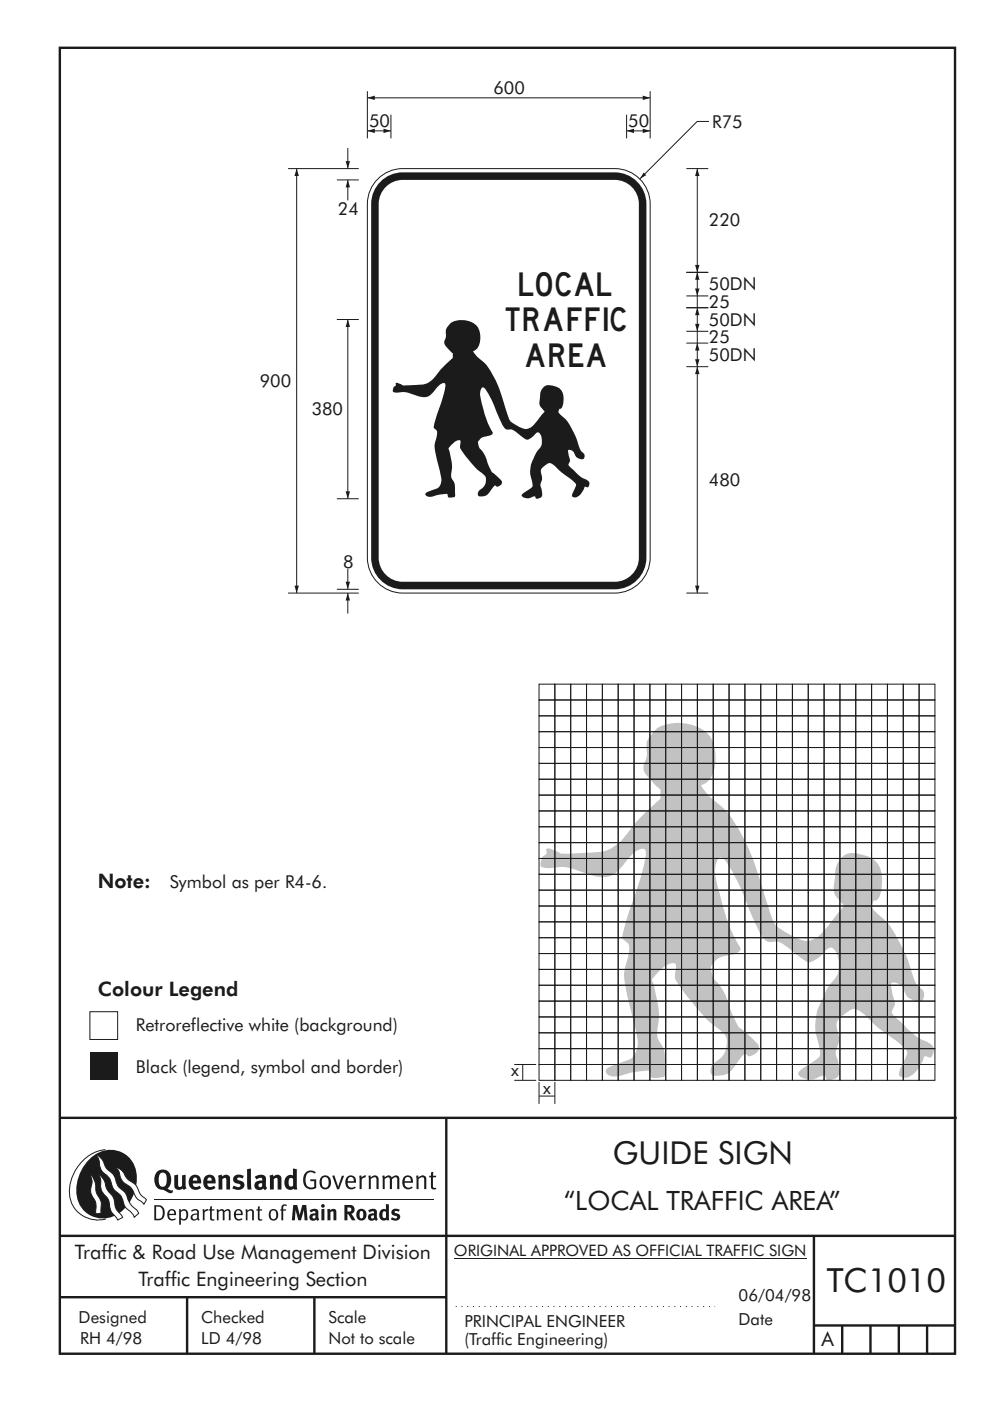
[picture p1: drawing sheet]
<svg xmlns="http://www.w3.org/2000/svg" width="210mm" height="297mm" viewBox="0 0 210 297" stroke-linecap="round" stroke-linejoin="round" font-family="sans-serif">
<g fill="none" stroke="#1f1a17" stroke-width=".51">
<path d="M12.7 10.1h189.9v276.9h-189.9zM12.7 237h190.3M94.7 236.9v50.1M12.7 262h190M12.7 275h82M39.7 275v12M66.7 275v12M172.7 262v25M172.7 281h30M178.7 281v6M184.7 281v6M190.7 281v6"/>
<path d="M196.7 281v6"/>
</g>
<path d="M96.7 277h55" fill="none" stroke="#1f1a17" stroke-width=".21" stroke-dasharray=".2 1" stroke-linecap="butt"/>
<path d="M19.1 223.2h5.9v5.9h-5.9z" fill="#1f1a17"/>
<path d="M19.1 214.5h5.9v5.9h-5.9z" fill-rule="evenodd" fill="#fff" stroke="#1f1a17" stroke-width=".21"/>
<path d="M77.9 27.7h5M96.3 266.7h74.7" fill="none" stroke="#1f1a17" stroke-width=".21"/>
<g fill="#1f1a17">
<path d="M81.4 27.3l1.6 .4-1.6 .5 1.5-.5-1.5 .5z" fill-rule="evenodd"/>
<path d="M77.9 27.7l1.6-.4v.9z" fill-rule="evenodd"/>
</g>
<path d="M132.9 27.7h5" fill="none" stroke="#1f1a17" stroke-width=".21"/>
<g fill="#1f1a17">
<path d="M136.4 27.3l1.6 .4-1.6 .5 1.5-.5-1.5 .5z" fill-rule="evenodd"/>
<path d="M132.9 27.7l1.6-.4v.9z" fill-rule="evenodd"/>
</g>
<path d="M77.9 20.7h60" fill="none" stroke="#1f1a17" stroke-width=".21"/>
<g fill="#1f1a17">
<path d="M136.4 20.3l1.6 .4-1.6 .5 1.5-.5-1.5 .5z" fill-rule="evenodd"/>
<path d="M77.9 20.7l1.6-.4v.9z" fill-rule="evenodd"/>
</g>
<path d="M77.9 19.3v10M137.9 19.3v10M82.9 24.3v5M132.9 24.3v5M145.6 35.7h4.7M145.6 57.7h4.7M145.6 65.2h4.7M145.6 72.7h4.7M145.6 62.7h4.7M145.6 70.2h4.7M145.6 77.7h4.7M145.6 125.7h4.7" fill="none" stroke="#1f1a17" stroke-width=".21"/>
<path d="M79.8 38.3a7.5 7.5 0 0 1 5.7-2.6h44.9a7.5 7.5 0 0 1 7.5 7.6v74.9a7.5 7.5 0 0 1-7.5 7.5h-44.9a7.5 7.5 0 0 1-7.6-7.5v-74.9a7.5 7.5 0 0 1 1.9-5z" fill-rule="evenodd" fill="#fff"/>
<path d="M79.8 38.3a7.5 7.5 0 0 1 5.7-2.6h44.9a7.5 7.5 0 0 1 7.5 7.6v74.9a7.5 7.5 0 0 1-7.5 7.5h-44.9a7.5 7.5 0 0 1-7.6-7.5v-74.9a7.5 7.5 0 0 1 1.9-5z" fill="none" stroke="#1f1a17" stroke-width=".21"/>
<path d="M81.1 38.2a6.7 6.7 0 0 1 4.4-1.7h44.9a6.7 6.7 0 0 1 6.7 6.8v74.9a6.7 6.7 0 0 1-6.7 6.7h-44.9a6.7 6.7 0 0 1-6.8-6.7v-74.9a6.7 6.7 0 0 1 2.4-5.1z" fill-rule="evenodd" fill="#1f1a17"/>
<path d="M82.2 39.3a5.1 5.1 0 0 1 3.3-1.2h44.9a5.1 5.1 0 0 1 5.1 5.2v74.9a5.1 5.1 0 0 1-5.1 5.1h-44.9a5.1 5.1 0 0 1-5.2-5.1v-74.9a5.1 5.1 0 0 1 1.9-4z" fill-rule="evenodd" fill="#fff"/>
<path d="M95.5 68.7a4.5 4.5 0 0 1 5.7 .5 4.3 4.3 0 0 1-.2 4.9l-.6 .3v.2a7.3 7.3 0 0 0 2.3 2.3 22.5 22.5 0 0 1 4.5 9.5l.9 2.6a6.1 6.1 0 0 0 3.7 1.9 6.1 6.1 0 0 0 3-2.7l.7-.9a2.91 2.91 0 0 1-.9-3.3 2.09 2.09 0 0 1 .9-2.1 2.09 2.09 0 0 1 2.3 0l.6 .3a3.4 3.4 0 0 1 .7 4.4l-.4 .1-.2 .8a14.7 14.7 0 0 1 4.4 7.4l.4 .8a.99 .99 0 0 1 .4 1.6h-.7a1.65 1.65 0 0 1-1.2-1.3l-.5-.5a.53 .53 0 0 0-.8 .1l.3 1.3a1.85 1.85 0 0 1-.2 1.7l1.1 1.1a7.4 7.4 0 0 0 3 2.2 .84 .84 0 0 1-.1 1.4l-.5-.1-.2 .4a2.52 2.52 0 0 1-2.1 1.9l-.4-.3v-.2l.8-1.9v-.5l-4.2-3.6a1.75 1.75 0 0 0-1.8-.7 2.24 2.24 0 0 0-1.4 1.7 3.3 3.3 0 0 1-.1 2.9l.3 1.7a.95 .95 0 0 1-.3 .9 .95 .95 0 0 1-1.1 .1l-.1-.4-.7 .2a1.64 1.64 0 0 1-2.1-.4l.2-.3 2-1.5 .1-.7a6.9 6.9 0 0 1 .6-6.3l.4-.6a2.77 2.77 0 0 0 .3-3.9 1.36 1.36 0 0 0-1.2 .8 1.41 1.41 0 0 1-2.4 .1l-1.6-1.2a1.86 1.86 0 0 0-1.5-.3 4.2 4.2 0 0 1-1.7-2.6l-2.1-4.7a3.5 3.5 0 0 0-1.3-1.7 1.6 1.6 0 0 0-.6 1.9l.6 2.5a16.5 16.5 0 0 0 2.1 5.2 1.37 1.37 0 0 1-1.5 .8 1.94 1.94 0 0 0-1.7 1.3l.1 .7 .4 .7a8.5 8.5 0 0 1 1.9 3.8l.6 1.1 1.5 1.3a.9 .9 0 0 1 .5 1.3 .9 .9 0 0 1-1.4 .2l-.7 .8a2.22 2.22 0 0 1-2.8 1.4l-.1-.7 .6-.7a2.06 2.06 0 0 0-.1-3.6 21.9 21.9 0 0 1-4.2-5v-1.6a1.48 1.48 0 0 0-1.8 .7l-.7 .8 .3 1.3a10 10 0 0 1 .2 4.8l.4 .7a5.7 5.7 0 0 1 .4 3.4l-.2 .2-.9 .1a.51 .51 0 0 1-.5-.7 7.7 7.7 0 0 0-3.3 .5h-.7a.54 .54 0 0 1-.5-.2 .54 .54 0 0 1 0-.6l1.8-.8a2.16 2.16 0 0 0 1.3-3.1 33 33 0 0 1-1.3-6.4l.5-1.9a1.16 1.16 0 0 0-.6-1.5 28.4 28.4 0 0 1 1.8-6.4l.6-2.3-.1-.8a1.63 1.63 0 0 0-1.7 .8l-.8 1a2.6 2.6 0 0 1-3.3 .9 6.7 6.7 0 0 0-4.6-.8l-.5-.1-.2-.4 .2-.5 .5-.5-.1-.4a1.38 1.38 0 0 1 1.5 .4l2.7-.1a4.7 4.7 0 0 0 4.7-2.3l1.3-1.6 1.5-1.4a1.13 1.13 0 0 0-.2-1.9l-.6-.8a1.52 1.52 0 0 1-.2-2.1v-.9a1.92 1.92 0 0 1 .9-1.9z" fill-rule="evenodd" fill="#1f1a17"/>
<path d="M150.4 25.7h-2.5l-12.1 12.2" fill="none" stroke="#1f1a17" stroke-width=".21"/>
<path d="M136.6 36.6l.5 .5-1.3 .8z" fill-rule="evenodd" fill="#1f1a17"/>
<path d="M61.1 35.7h15M62.9 35.7v90M71.5 38.1h4.6M71.5 67.7h4.6M71.5 105.7h4.6M61.1 125.7h15M71.5 124.9h4.6" fill="none" stroke="#1f1a17" stroke-width=".21"/>
<g fill="#1f1a17">
<path d="M62.5 124.2h.9l-.5 1.6z" fill-rule="evenodd"/>
<path d="M62.9 35.7l.5 1.6h-.9z" fill-rule="evenodd"/>
</g>
<path d="M73.8 67.7v38" fill="none" stroke="#1f1a17" stroke-width=".21"/>
<g fill="#1f1a17">
<path d="M73.3 104.2h1l-.5 1.6z" fill-rule="evenodd"/>
<path d="M73.8 67.7l.5 1.6h-1z" fill-rule="evenodd"/>
</g>
<path d="M147.9 77.7v48" fill="none" stroke="#1f1a17" stroke-width=".21"/>
<g fill="#1f1a17">
<path d="M147.5 124.2h.9l-.5 1.6z" fill-rule="evenodd"/>
<path d="M147.9 77.7l.5 1.6h-.9z" fill-rule="evenodd"/>
</g>
<path d="M147.9 72.7v5" fill="none" stroke="#1f1a17" stroke-width=".21"/>
<g fill="#1f1a17">
<path d="M147.5 76.2h.9l-.5 1.6z" fill-rule="evenodd"/>
<path d="M147.9 72.7l.5 1.6h-.9z" fill-rule="evenodd"/>
</g>
<path d="M147.9 62.7v10" fill="none" stroke="#1f1a17" stroke-width=".21"/>
<g fill="#1f1a17">
<path d="M147.5 68.7h.9l-.5 1.6z" fill-rule="evenodd"/>
<path d="M147.9 65.2l.5 1.6h-.9z" fill-rule="evenodd"/>
</g>
<path d="M147.9 57.7v5" fill="none" stroke="#1f1a17" stroke-width=".21"/>
<g fill="#1f1a17">
<path d="M147.5 61.2h.9l-.5 1.6z" fill-rule="evenodd"/>
<path d="M147.9 57.7l.5 1.6h-.9z" fill-rule="evenodd"/>
</g>
<path d="M147.9 35.7v22" fill="none" stroke="#1f1a17" stroke-width=".21"/>
<g fill="#1f1a17">
<path d="M147.5 56.2h.9l-.5 1.6z" fill-rule="evenodd"/>
<path d="M147.9 35.7l.5 1.6h-.9z" fill-rule="evenodd"/>
</g>
<path d="M73.8 125.7v4.4" fill="none" stroke="#1f1a17" stroke-width=".21"/>
<path d="M73.8 125.7l.5 1.6h-1z" fill-rule="evenodd" fill="#1f1a17"/>
<path d="M73.8 120.6v4.3" fill="none" stroke="#1f1a17" stroke-width=".21"/>
<path d="M73.3 123.3h1l-.5 1.6z" fill-rule="evenodd" fill="#1f1a17"/>
<path d="M73.8 31.4v4.3" fill="none" stroke="#1f1a17" stroke-width=".21"/>
<path d="M73.3 34.2h1l-.5 1.6z" fill-rule="evenodd" fill="#1f1a17"/>
<path d="M73.8 38.1v4.4" fill="none" stroke="#1f1a17" stroke-width=".21"/>
<path d="M73.8 38.1l.5 1.6h-1z" fill-rule="evenodd" fill="#1f1a17"/>
<path d="M109.1 229.1h4.7M109.1 225.7h4.7M110.9 225.7v3.4M114.4 229.4v4.7M114.4 232.4h3.3M117.7 229.4v4.7" fill="none" stroke="#1f1a17" stroke-width=".21"/>
<path d="M139.2 154.6a8.6 8.6 0 0 1 6.1-1.2 6.8 6.8 0 0 1 6.3 5.2 8.6 8.6 0 0 1-1.3 6.9l-.7 .6-.8 .3a3.8 3.8 0 0 0 1.5 2.3l.7 .6a16.9 16.9 0 0 1 5.8 6.6 58.9 58.9 0 0 1 5.6 14.5l1.5 4.7 .9 1.3a18.5 18.5 0 0 0 6.1 3.1 5.2 5.2 0 0 0 4.2-2.4l4-5-.5-.7a4.6 4.6 0 0 1-1.7-3.2l.3-2.7a4.3 4.3 0 0 1 3.3-4.6 9.4 9.4 0 0 1 5.2 1.6 5.4 5.4 0 0 1 1.4 4.7 5.1 5.1 0 0 1-.9 3.5l-.3 .2h-.5l-.4 1.3a8.9 8.9 0 0 0 2.7 2.8 27.2 27.2 0 0 1 4.5 7.4l1.5 4.6a4.1 4.1 0 0 0 1.9 2.7 1.72 1.72 0 0 1-.1 2.5 3.3 3.3 0 0 1-3.8-2.5 2.25 2.25 0 0 0-2.5-1.3 1.48 1.48 0 0 0 0 1.6l.5 1.9a1.87 1.87 0 0 1-.3 2.2l-.2 .7 .4 .5 2.7 2.6a11 11 0 0 0 4.8 3.2 1.81 1.81 0 0 1 .2 3.1l-1.1-.2-.3 .5a6.6 6.6 0 0 1-3.3 3.9 1.4 1.4 0 0 1-1.9-.7l.2-.9 1.3-2.8 .3-.9a7.5 7.5 0 0 0-2.7-2.7 29.1 29.1 0 0 1-6.4-5.3 3.8 3.8 0 0 0-2.3-1.2 8.8 8.8 0 0 0-3.5 2.7 6.9 6.9 0 0 0 .4 3.3 6.3 6.3 0 0 1-.6 2.9v.9l.2 .8a6.8 6.8 0 0 1 .3 3.6 2.55 2.55 0 0 1-2.5 .8l-.5-.9-.9 .2a3.7 3.7 0 0 1-4.6-.3 1.63 1.63 0 0 1 1.2-1.6l2.4-1.5a1.67 1.67 0 0 0 1-1.9l-.3-1.4a11.6 11.6 0 0 1 .9-9.9 12.5 12.5 0 0 1 2.9-4.6 6.4 6.4 0 0 0-.4-5.6 1.02 1.02 0 0 0-1.8 0 7 7 0 0 1-3.6 2.6 7.9 7.9 0 0 1-3.3-2.1l-2.3-1.8a2.97 2.97 0 0 0-2.7-.4 2.07 2.07 0 0 1-1.8-1.3l-2.3-4.7-2.4-5.9-2.3-4.4a2.36 2.36 0 0 0-1.8-1.6 3.3 3.3 0 0 0-1.1 3.4l.3 1.8 1 3.5a33.5 33.5 0 0 0 4.1 10.5 1.83 1.83 0 0 1-1.8 1.4l-1.6 .3a4.1 4.1 0 0 0-2.9 2.4l.2 1a3.2 3.2 0 0 0 1.3 2.3 12.9 12.9 0 0 1 2.6 5.5l1.9 3.9 1.5 1.2 2.1 1.9a1.53 1.53 0 0 1 .6 1.5 1.53 1.53 0 0 1-1.1 1.2 1.06 1.06 0 0 1-1.7-.2h-.2l-.5 .5-1.7 2.3a4 4 0 0 1-4.8 1.6 2.08 2.08 0 0 1 1.1-2.8 4.4 4.4 0 0 0 1.8-5.4l-.9-1a23.6 23.6 0 0 1-6-5.8l-2-2.5-1.7-2.6-.1-.5 .2-2.5-.1-.4a2.68 2.68 0 0 0-2.8 1l-2.1 2.2v.6l.5 1.8a18.2 18.2 0 0 1 .5 9.2 5.1 5.1 0 0 0 1.3 3 10.6 10.6 0 0 1 .4 4l.1 1.2-.2 .9-.3 .2-1.7 .2a.84 .84 0 0 1-1-1.1l-.2-.4-.2-.1h-1a21.5 21.5 0 0 0-5.6 1.2h-1a1.41 1.41 0 0 1-1.5-1.2 3.6 3.6 0 0 1 2.3-1.4l2.3-.8a3.6 3.6 0 0 0 2.2-3.3 44.4 44.4 0 0 0-1.9-8.8l-.9-4.5a9.8 9.8 0 0 1 .8-5.3l.1-1.1a2.01 2.01 0 0 0-1.2-2.6l-.2-.6a113.3 113.3 0 0 1 4-12.7l.8-3.4a2.81 2.81 0 0 0-.1-2.4 3.1 3.1 0 0 0-2.7 1.2l-1.3 1.5a7.8 7.8 0 0 1-3.6 3.1 10 10 0 0 1-5.5-1 9.5 9.5 0 0 0-6.6-.9 2.88 2.88 0 0 1-2.3-.4v-.9a1.72 1.72 0 0 1 1.1-1.5l.2-.3-.1-.8a1.41 1.41 0 0 1 1.7 .2l1.3 .7 3.9-.1a18.6 18.6 0 0 0 6.5-.9 13.5 13.5 0 0 0 5-4.9 49.8 49.8 0 0 1 5.8-5.7v-2l-1.4-1.3-1.4-1.6a2.67 2.67 0 0 1-.2-3.5l.1-1.3v-1.3a2.96 2.96 0 0 1 1-2.6z" fill-rule="evenodd" fill="#c2c2c2"/>
<g fill="none" stroke="#1f1a17" stroke-width=".21">
<path d="M114.4 158.5h3.3v3.4h-3.3zM114.4 155.1h3.3v3.4h-3.3zM114.4 151.8h3.3v3.3h-3.3zM114.4 148.4h3.3v3.4h-3.3zM114.4 145.1h3.3v3.3h-3.3zM117.7 158.5h3.4v3.4h-3.4zM117.7 155.1h3.4v3.4h-3.4zM117.7 151.8h3.4v3.3h-3.4zM117.7 148.4h3.4v3.4h-3.4zM117.7 145.1h3.4v3.3h-3.4zM121.1 158.5h3.3v3.4h-3.3zM121.1 155.1h3.3v3.4h-3.3z"/>
<path d="M121.1 151.8h3.3v3.3h-3.3zM121.1 148.4h3.3v3.4h-3.3zM121.1 145.1h3.3v3.3h-3.3zM124.4 158.5h3.4v3.4h-3.4zM124.4 155.1h3.4v3.4h-3.4zM124.4 151.8h3.4v3.3h-3.4zM124.4 148.4h3.4v3.4h-3.4zM124.4 145.1h3.4v3.3h-3.4zM127.8 158.5h3.4v3.4h-3.4zM127.8 155.1h3.4v3.4h-3.4zM127.8 151.8h3.4v3.3h-3.4zM127.8 148.4h3.4v3.4h-3.4z"/>
<path d="M127.8 145.1h3.4v3.3h-3.4zM131.2 158.5h3.3v3.4h-3.3zM131.2 155.1h3.3v3.4h-3.3zM131.2 151.8h3.3v3.3h-3.3zM131.2 148.4h3.3v3.4h-3.3zM131.2 145.1h3.3v3.3h-3.3zM134.5 158.5h3.4v3.4h-3.4zM134.5 155.1h3.4v3.4h-3.4zM134.5 151.8h3.4v3.3h-3.4zM134.5 148.4h3.4v3.4h-3.4zM134.5 145.1h3.4v3.3h-3.4zM137.9 158.5h3.3v3.4h-3.3z"/>
<path d="M137.9 155.1h3.3v3.4h-3.3zM137.9 151.8h3.3v3.3h-3.3zM137.9 148.4h3.3v3.4h-3.3zM137.9 145.1h3.3v3.3h-3.3zM141.2 158.5h3.4v3.4h-3.4zM141.2 155.1h3.4v3.4h-3.4zM141.2 151.8h3.4v3.3h-3.4zM141.2 148.4h3.4v3.4h-3.4zM141.2 145.1h3.4v3.3h-3.4zM144.6 158.5h3.4v3.4h-3.4zM144.6 155.1h3.4v3.4h-3.4zM144.6 151.8h3.4v3.3h-3.4z"/>
<path d="M144.6 148.4h3.4v3.4h-3.4zM144.6 145.1h3.4v3.3h-3.4zM148 158.5h3.3v3.4h-3.3zM148 155.1h3.3v3.4h-3.3zM148 151.8h3.3v3.3h-3.3zM148 148.4h3.3v3.4h-3.3zM148 145.1h3.3v3.3h-3.3zM151.3 158.5h3.4v3.4h-3.4zM151.3 155.1h3.4v3.4h-3.4zM151.3 151.8h3.4v3.3h-3.4zM151.3 148.4h3.4v3.4h-3.4zM151.3 145.1h3.4v3.3h-3.4z"/>
<path d="M154.7 158.5h3.3v3.4h-3.3zM154.7 155.1h3.3v3.4h-3.3zM154.7 151.8h3.3v3.3h-3.3zM154.7 148.4h3.3v3.4h-3.3zM154.7 145.1h3.3v3.3h-3.3zM158 158.5h3.4v3.4h-3.4zM158 155.1h3.4v3.4h-3.4zM158 151.8h3.4v3.3h-3.4zM158 148.4h3.4v3.4h-3.4zM158 145.1h3.4v3.3h-3.4zM161.4 158.5h3.4v3.4h-3.4zM161.4 155.1h3.4v3.4h-3.4z"/>
<path d="M161.4 151.8h3.4v3.3h-3.4zM161.4 148.4h3.4v3.4h-3.4zM161.4 145.1h3.4v3.3h-3.4zM164.8 158.5h3.3v3.4h-3.3zM164.8 155.1h3.3v3.4h-3.3zM164.8 151.8h3.3v3.3h-3.3zM164.8 148.4h3.3v3.4h-3.3zM164.8 145.1h3.3v3.3h-3.3zM168.1 158.5h3.4v3.4h-3.4zM168.1 155.1h3.4v3.4h-3.4zM168.1 151.8h3.4v3.3h-3.4zM168.1 148.4h3.4v3.4h-3.4z"/>
<path d="M168.1 145.1h3.4v3.3h-3.4zM171.5 158.5h3.3v3.4h-3.3zM171.5 155.1h3.3v3.4h-3.3zM171.5 151.8h3.3v3.3h-3.3zM171.5 148.4h3.3v3.4h-3.3zM171.5 145.1h3.3v3.3h-3.3zM174.8 158.5h3.4v3.4h-3.4zM174.8 155.1h3.4v3.4h-3.4zM174.8 151.8h3.4v3.3h-3.4zM174.8 148.4h3.4v3.4h-3.4zM174.8 145.1h3.4v3.3h-3.4zM178.2 158.5h3.4v3.4h-3.4z"/>
<path d="M178.2 155.1h3.4v3.4h-3.4zM178.2 151.8h3.4v3.3h-3.4zM178.2 148.4h3.4v3.4h-3.4zM178.2 145.1h3.4v3.3h-3.4zM181.6 158.5h3.3v3.4h-3.3zM181.6 155.1h3.3v3.4h-3.3zM181.6 151.8h3.3v3.3h-3.3zM181.6 148.4h3.3v3.4h-3.3zM181.6 145.1h3.3v3.3h-3.3zM184.9 158.5h3.4v3.4h-3.4zM184.9 155.1h3.4v3.4h-3.4zM184.9 151.8h3.4v3.3h-3.4z"/>
<path d="M184.9 148.4h3.4v3.4h-3.4zM184.9 145.1h3.4v3.3h-3.4zM188.3 158.5h3.3v3.4h-3.3zM188.3 155.1h3.3v3.4h-3.3zM188.3 151.8h3.3v3.3h-3.3zM188.3 148.4h3.3v3.4h-3.3zM188.3 145.1h3.3v3.3h-3.3zM191.6 158.5h3.4v3.4h-3.4zM191.6 155.1h3.4v3.4h-3.4zM191.6 151.8h3.4v3.3h-3.4zM191.6 148.4h3.4v3.4h-3.4zM191.6 145.1h3.4v3.3h-3.4z"/>
<path d="M195 158.5h3.4v3.4h-3.4zM195 155.1h3.4v3.4h-3.4zM195 151.8h3.4v3.3h-3.4zM195 148.4h3.4v3.4h-3.4zM195 145.1h3.4v3.3h-3.4zM114.4 178.7h3.3v3.3h-3.3zM114.4 175.3h3.3v3.4h-3.3zM114.4 171.9h3.3v3.4h-3.3zM114.4 168.6h3.3v3.3h-3.3zM114.4 165.2h3.3v3.4h-3.3zM114.4 161.9h3.3v3.3h-3.3zM117.7 178.7h3.4v3.3h-3.4z"/>
<path d="M117.7 175.3h3.4v3.4h-3.4zM117.7 171.9h3.4v3.4h-3.4zM117.7 168.6h3.4v3.3h-3.4zM117.7 165.2h3.4v3.4h-3.4zM117.7 161.9h3.4v3.3h-3.4zM121.1 178.7h3.3v3.3h-3.3zM121.1 175.3h3.3v3.4h-3.3zM121.1 171.9h3.3v3.4h-3.3zM121.1 168.6h3.3v3.3h-3.3zM121.1 165.2h3.3v3.4h-3.3zM121.1 161.9h3.3v3.3h-3.3zM124.4 178.7h3.4v3.3h-3.4z"/>
<path d="M124.4 175.3h3.4v3.4h-3.4zM124.4 171.9h3.4v3.4h-3.4zM124.4 168.6h3.4v3.3h-3.4zM124.4 165.2h3.4v3.4h-3.4zM124.4 161.9h3.4v3.3h-3.4zM127.8 178.7h3.4v3.3h-3.4zM127.8 175.3h3.4v3.4h-3.4zM127.8 171.9h3.4v3.4h-3.4zM127.8 168.6h3.4v3.3h-3.4zM127.8 165.2h3.4v3.4h-3.4zM127.8 161.9h3.4v3.3h-3.4zM131.2 178.7h3.3v3.3h-3.3z"/>
<path d="M131.2 175.3h3.3v3.4h-3.3zM131.2 171.9h3.3v3.4h-3.3zM131.2 168.6h3.3v3.3h-3.3zM131.2 165.2h3.3v3.4h-3.3zM131.2 161.9h3.3v3.3h-3.3zM134.5 178.7h3.4v3.3h-3.4zM134.5 175.3h3.4v3.4h-3.4zM134.5 171.9h3.4v3.4h-3.4zM134.5 168.6h3.4v3.3h-3.4zM134.5 165.2h3.4v3.4h-3.4zM134.5 161.9h3.4v3.3h-3.4zM137.9 178.7h3.3v3.3h-3.3z"/>
<path d="M137.9 175.3h3.3v3.4h-3.3zM137.9 171.9h3.3v3.4h-3.3zM137.9 168.6h3.3v3.3h-3.3zM137.9 165.2h3.3v3.4h-3.3zM137.9 161.9h3.3v3.3h-3.3zM141.2 178.7h3.4v3.3h-3.4zM141.2 175.3h3.4v3.4h-3.4zM141.2 171.9h3.4v3.4h-3.4zM141.2 168.6h3.4v3.3h-3.4zM141.2 165.2h3.4v3.4h-3.4zM141.2 161.9h3.4v3.3h-3.4zM144.6 178.7h3.4v3.3h-3.4z"/>
<path d="M144.6 175.3h3.4v3.4h-3.4zM144.6 171.9h3.4v3.4h-3.4zM144.6 168.6h3.4v3.3h-3.4zM144.6 165.2h3.4v3.4h-3.4zM144.6 161.9h3.4v3.3h-3.4zM148 178.7h3.3v3.3h-3.3zM148 175.3h3.3v3.4h-3.3zM148 171.9h3.3v3.4h-3.3zM148 168.6h3.3v3.3h-3.3zM148 165.2h3.3v3.4h-3.3zM148 161.9h3.3v3.3h-3.3zM151.3 178.7h3.4v3.3h-3.4z"/>
<path d="M151.3 175.3h3.4v3.4h-3.4zM151.3 171.9h3.4v3.4h-3.4zM151.3 168.6h3.4v3.3h-3.4zM151.3 165.2h3.4v3.4h-3.4zM151.3 161.9h3.4v3.3h-3.4zM154.7 178.7h3.3v3.3h-3.3zM154.7 175.3h3.3v3.4h-3.3zM154.7 171.9h3.3v3.4h-3.3zM154.7 168.6h3.3v3.3h-3.3zM154.7 165.2h3.3v3.4h-3.3zM154.7 161.9h3.3v3.3h-3.3zM158 178.7h3.4v3.3h-3.4z"/>
<path d="M158 175.3h3.4v3.4h-3.4zM158 171.9h3.4v3.4h-3.4zM158 168.6h3.4v3.3h-3.4zM158 165.2h3.4v3.4h-3.4zM158 161.9h3.4v3.3h-3.4zM161.4 178.7h3.4v3.3h-3.4zM161.4 175.3h3.4v3.4h-3.4zM161.4 171.9h3.4v3.4h-3.4zM161.4 168.6h3.4v3.3h-3.4zM161.4 165.2h3.4v3.4h-3.4zM161.4 161.9h3.4v3.3h-3.4zM164.8 178.7h3.3v3.3h-3.3z"/>
<path d="M164.8 175.3h3.3v3.4h-3.3zM164.8 171.9h3.3v3.4h-3.3zM164.8 168.6h3.3v3.3h-3.3zM164.8 165.2h3.3v3.4h-3.3zM164.8 161.9h3.3v3.3h-3.3zM168.1 178.7h3.4v3.3h-3.4zM168.1 175.3h3.4v3.4h-3.4zM168.1 171.9h3.4v3.4h-3.4zM168.1 168.6h3.4v3.3h-3.4zM168.1 165.2h3.4v3.4h-3.4zM168.1 161.9h3.4v3.3h-3.4zM171.5 178.7h3.3v3.3h-3.3z"/>
<path d="M171.5 175.3h3.3v3.4h-3.3zM171.5 171.9h3.3v3.4h-3.3zM171.5 168.6h3.3v3.3h-3.3zM171.5 165.2h3.3v3.4h-3.3zM171.5 161.9h3.3v3.3h-3.3zM174.8 178.7h3.4v3.3h-3.4zM174.8 175.3h3.4v3.4h-3.4zM174.8 171.9h3.4v3.4h-3.4zM174.8 168.6h3.4v3.3h-3.4zM174.8 165.2h3.4v3.4h-3.4zM174.8 161.9h3.4v3.3h-3.4zM178.2 178.7h3.4v3.3h-3.4z"/>
<path d="M178.2 175.3h3.4v3.4h-3.4zM178.2 171.9h3.4v3.4h-3.4zM178.2 168.6h3.4v3.3h-3.4zM178.2 165.2h3.4v3.4h-3.4zM178.2 161.9h3.4v3.3h-3.4zM181.6 178.7h3.3v3.3h-3.3zM181.6 175.3h3.3v3.4h-3.3zM181.6 171.9h3.3v3.4h-3.3zM181.6 168.6h3.3v3.3h-3.3zM181.6 165.2h3.3v3.4h-3.3zM181.6 161.9h3.3v3.3h-3.3zM184.9 178.7h3.4v3.3h-3.4z"/>
<path d="M184.9 175.3h3.4v3.4h-3.4zM184.9 171.9h3.4v3.4h-3.4zM184.9 168.6h3.4v3.3h-3.4zM184.9 165.2h3.4v3.4h-3.4zM184.9 161.9h3.4v3.3h-3.4zM188.3 178.7h3.3v3.3h-3.3zM188.3 175.3h3.3v3.4h-3.3zM188.3 171.9h3.3v3.4h-3.3zM188.3 168.6h3.3v3.3h-3.3zM188.3 165.2h3.3v3.4h-3.3zM188.3 161.9h3.3v3.3h-3.3zM191.6 178.7h3.4v3.3h-3.4z"/>
<path d="M191.6 175.3h3.4v3.4h-3.4zM191.6 171.9h3.4v3.4h-3.4zM191.6 168.6h3.4v3.3h-3.4zM191.6 165.2h3.4v3.4h-3.4zM191.6 161.9h3.4v3.3h-3.4zM195 178.7h3.4v3.3h-3.4zM195 175.3h3.4v3.4h-3.4zM195 171.9h3.4v3.4h-3.4zM195 168.6h3.4v3.3h-3.4zM195 165.2h3.4v3.4h-3.4zM195 161.9h3.4v3.3h-3.4zM114.4 198.8h3.3v3.4h-3.3z"/>
<path d="M114.4 195.5h3.3v3.3h-3.3zM114.4 192.1h3.3v3.4h-3.3zM114.4 188.7h3.3v3.4h-3.3zM114.4 185.4h3.3v3.3h-3.3zM114.4 182h3.3v3.4h-3.3zM117.7 198.8h3.4v3.4h-3.4zM117.7 195.5h3.4v3.3h-3.4zM117.7 192.1h3.4v3.4h-3.4zM117.7 188.7h3.4v3.4h-3.4zM117.7 185.4h3.4v3.3h-3.4zM117.7 182h3.4v3.4h-3.4zM121.1 198.8h3.3v3.4h-3.3z"/>
<path d="M121.1 195.5h3.3v3.3h-3.3zM121.1 192.1h3.3v3.4h-3.3zM121.1 188.7h3.3v3.4h-3.3zM121.1 185.4h3.3v3.3h-3.3zM121.1 182h3.3v3.4h-3.3zM124.4 198.8h3.4v3.4h-3.4zM124.4 195.5h3.4v3.3h-3.4zM124.4 192.1h3.4v3.4h-3.4zM124.4 188.7h3.4v3.4h-3.4zM124.4 185.4h3.4v3.3h-3.4zM124.4 182h3.4v3.4h-3.4zM127.8 198.8h3.4v3.4h-3.4z"/>
<path d="M127.8 195.5h3.4v3.3h-3.4zM127.8 192.1h3.4v3.4h-3.4zM127.8 188.7h3.4v3.4h-3.4zM127.8 185.4h3.4v3.3h-3.4zM127.8 182h3.4v3.4h-3.4zM131.2 198.8h3.3v3.4h-3.3zM131.2 195.5h3.3v3.3h-3.3zM131.2 192.1h3.3v3.4h-3.3zM131.2 188.7h3.3v3.4h-3.3zM131.2 185.4h3.3v3.3h-3.3zM131.2 182h3.3v3.4h-3.3zM134.5 198.8h3.4v3.4h-3.4z"/>
<path d="M134.5 195.5h3.4v3.3h-3.4zM134.5 192.1h3.4v3.4h-3.4zM134.5 188.7h3.4v3.4h-3.4zM134.5 185.4h3.4v3.3h-3.4zM134.5 182h3.4v3.4h-3.4zM137.9 198.8h3.3v3.4h-3.3zM137.9 195.5h3.3v3.3h-3.3zM137.9 192.1h3.3v3.4h-3.3zM137.9 188.7h3.3v3.4h-3.3zM137.9 185.4h3.3v3.3h-3.3zM137.9 182h3.3v3.4h-3.3zM141.2 198.8h3.4v3.4h-3.4z"/>
<path d="M141.2 195.5h3.4v3.3h-3.4zM141.2 192.1h3.4v3.4h-3.4zM141.2 188.7h3.4v3.4h-3.4zM141.2 185.4h3.4v3.3h-3.4zM141.2 182h3.4v3.4h-3.4zM144.6 198.8h3.4v3.4h-3.4zM144.6 195.5h3.4v3.3h-3.4zM144.6 192.1h3.4v3.4h-3.4zM144.6 188.7h3.4v3.4h-3.4zM144.6 185.4h3.4v3.3h-3.4zM144.6 182h3.4v3.4h-3.4zM148 198.8h3.3v3.4h-3.3z"/>
<path d="M148 195.5h3.3v3.3h-3.3zM148 192.1h3.3v3.4h-3.3zM148 188.7h3.3v3.4h-3.3zM148 185.4h3.3v3.3h-3.3zM148 182h3.3v3.4h-3.3zM151.3 198.8h3.4v3.4h-3.4zM151.3 195.5h3.4v3.3h-3.4zM151.3 192.1h3.4v3.4h-3.4zM151.3 188.7h3.4v3.4h-3.4zM151.3 185.4h3.4v3.3h-3.4zM151.3 182h3.4v3.4h-3.4zM154.7 198.8h3.3v3.4h-3.3z"/>
<path d="M154.7 195.5h3.3v3.3h-3.3zM154.7 192.1h3.3v3.4h-3.3zM154.7 188.7h3.3v3.4h-3.3zM154.7 185.4h3.3v3.3h-3.3zM154.7 182h3.3v3.4h-3.3zM158 198.8h3.4v3.4h-3.4zM158 195.5h3.4v3.3h-3.4zM158 192.1h3.4v3.4h-3.4zM158 188.7h3.4v3.4h-3.4zM158 185.4h3.4v3.3h-3.4zM158 182h3.4v3.4h-3.4zM161.4 198.8h3.4v3.4h-3.4z"/>
<path d="M161.4 195.5h3.4v3.3h-3.4zM161.4 192.1h3.4v3.4h-3.4zM161.4 188.7h3.4v3.4h-3.4zM161.4 185.4h3.4v3.3h-3.4zM161.4 182h3.4v3.4h-3.4zM164.8 198.8h3.3v3.4h-3.3zM164.8 195.5h3.3v3.3h-3.3zM164.8 192.1h3.3v3.4h-3.3zM164.8 188.7h3.3v3.4h-3.3zM164.8 185.4h3.3v3.3h-3.3zM164.8 182h3.3v3.4h-3.3zM168.1 198.8h3.4v3.4h-3.4z"/>
<path d="M168.1 195.5h3.4v3.3h-3.4zM168.1 192.1h3.4v3.4h-3.4zM168.1 188.7h3.4v3.4h-3.4zM168.1 185.4h3.4v3.3h-3.4zM168.1 182h3.4v3.4h-3.4zM171.5 198.8h3.3v3.4h-3.3zM171.5 195.5h3.3v3.3h-3.3zM171.5 192.1h3.3v3.4h-3.3zM171.5 188.7h3.3v3.4h-3.3zM171.5 185.4h3.3v3.3h-3.3zM171.5 182h3.3v3.4h-3.3zM174.8 198.8h3.4v3.4h-3.4z"/>
<path d="M174.8 195.5h3.4v3.3h-3.4zM174.8 192.1h3.4v3.4h-3.4zM174.8 188.7h3.4v3.4h-3.4zM174.8 185.4h3.4v3.3h-3.4zM174.8 182h3.4v3.4h-3.4zM178.2 198.8h3.4v3.4h-3.4zM178.2 195.5h3.4v3.3h-3.4zM178.2 192.1h3.4v3.4h-3.4zM178.2 188.7h3.4v3.4h-3.4zM178.2 185.4h3.4v3.3h-3.4zM178.2 182h3.4v3.4h-3.4zM181.6 198.8h3.3v3.4h-3.3z"/>
<path d="M181.6 195.5h3.3v3.3h-3.3zM181.6 192.1h3.3v3.4h-3.3zM181.6 188.7h3.3v3.4h-3.3zM181.6 185.4h3.3v3.3h-3.3zM181.6 182h3.3v3.4h-3.3zM184.9 198.8h3.4v3.4h-3.4zM184.9 195.5h3.4v3.3h-3.4zM184.9 192.1h3.4v3.4h-3.4zM184.9 188.7h3.4v3.4h-3.4zM184.9 185.4h3.4v3.3h-3.4zM184.9 182h3.4v3.4h-3.4zM188.3 198.8h3.3v3.4h-3.3z"/>
<path d="M188.3 195.5h3.3v3.3h-3.3zM188.3 192.1h3.3v3.4h-3.3zM188.3 188.7h3.3v3.4h-3.3zM188.3 185.4h3.3v3.3h-3.3zM188.3 182h3.3v3.4h-3.3zM191.6 198.8h3.4v3.4h-3.4zM191.6 195.5h3.4v3.3h-3.4zM191.6 192.1h3.4v3.4h-3.4zM191.6 188.7h3.4v3.4h-3.4zM191.6 185.4h3.4v3.3h-3.4zM191.6 182h3.4v3.4h-3.4zM195 198.8h3.4v3.4h-3.4z"/>
<path d="M195 195.5h3.4v3.3h-3.4zM195 192.1h3.4v3.4h-3.4zM195 188.7h3.4v3.4h-3.4zM195 185.4h3.4v3.3h-3.4zM195 182h3.4v3.4h-3.4zM114.4 219h3.3v3.3h-3.3zM114.4 215.6h3.3v3.4h-3.3zM114.4 212.3h3.3v3.3h-3.3zM114.4 208.9h3.3v3.4h-3.3zM114.4 205.5h3.3v3.4h-3.3zM114.4 202.2h3.3v3.3h-3.3zM117.7 219h3.4v3.3h-3.4z"/>
<path d="M117.7 215.6h3.4v3.4h-3.4zM117.7 212.3h3.4v3.3h-3.4zM117.7 208.9h3.4v3.4h-3.4zM117.7 205.5h3.4v3.4h-3.4zM117.7 202.2h3.4v3.3h-3.4zM121.1 219h3.3v3.3h-3.3zM121.1 215.6h3.3v3.4h-3.3zM121.1 212.3h3.3v3.3h-3.3zM121.1 208.9h3.3v3.4h-3.3zM121.1 205.5h3.3v3.4h-3.3zM121.1 202.2h3.3v3.3h-3.3zM124.4 219h3.4v3.3h-3.4z"/>
<path d="M124.4 215.6h3.4v3.4h-3.4zM124.4 212.3h3.4v3.3h-3.4zM124.4 208.9h3.4v3.4h-3.4zM124.4 205.5h3.4v3.4h-3.4zM124.4 202.2h3.4v3.3h-3.4zM127.8 219h3.4v3.3h-3.4zM127.8 215.6h3.4v3.4h-3.4zM127.8 212.3h3.4v3.3h-3.4zM127.8 208.9h3.4v3.4h-3.4zM127.8 205.5h3.4v3.4h-3.4zM127.8 202.2h3.4v3.3h-3.4zM131.2 219h3.3v3.3h-3.3z"/>
<path d="M131.2 215.6h3.3v3.4h-3.3zM131.2 212.3h3.3v3.3h-3.3zM131.2 208.9h3.3v3.4h-3.3zM131.2 205.5h3.3v3.4h-3.3zM131.2 202.2h3.3v3.3h-3.3zM134.5 219h3.4v3.3h-3.4zM134.5 215.6h3.4v3.4h-3.4zM134.5 212.3h3.4v3.3h-3.4zM134.5 208.9h3.4v3.4h-3.4zM134.5 205.5h3.4v3.4h-3.4zM134.5 202.2h3.4v3.3h-3.4zM137.9 219h3.3v3.3h-3.3z"/>
<path d="M137.9 215.6h3.3v3.4h-3.3zM137.9 212.3h3.3v3.3h-3.3zM137.9 208.9h3.3v3.4h-3.3zM137.9 205.5h3.3v3.4h-3.3zM137.9 202.2h3.3v3.3h-3.3zM141.2 219h3.4v3.3h-3.4zM141.2 215.6h3.4v3.4h-3.4zM141.2 212.3h3.4v3.3h-3.4zM141.2 208.9h3.4v3.4h-3.4zM141.2 205.5h3.4v3.4h-3.4zM141.2 202.2h3.4v3.3h-3.4zM144.6 219h3.4v3.3h-3.4z"/>
<path d="M144.6 215.6h3.4v3.4h-3.4zM144.6 212.3h3.4v3.3h-3.4zM144.6 208.9h3.4v3.4h-3.4zM144.6 205.5h3.4v3.4h-3.4zM144.6 202.2h3.4v3.3h-3.4zM148 219h3.3v3.3h-3.3zM148 215.6h3.3v3.4h-3.3zM148 212.3h3.3v3.3h-3.3zM148 208.9h3.3v3.4h-3.3zM148 205.5h3.3v3.4h-3.3zM148 202.2h3.3v3.3h-3.3zM151.3 219h3.4v3.3h-3.4z"/>
<path d="M151.3 215.6h3.4v3.4h-3.4zM151.3 212.3h3.4v3.3h-3.4zM151.3 208.9h3.4v3.4h-3.4zM151.3 205.5h3.4v3.4h-3.4zM151.3 202.2h3.4v3.3h-3.4zM154.7 219h3.3v3.3h-3.3zM154.7 215.6h3.3v3.4h-3.3zM154.7 212.3h3.3v3.3h-3.3zM154.7 208.9h3.3v3.4h-3.3zM154.7 205.5h3.3v3.4h-3.3zM154.7 202.2h3.3v3.3h-3.3zM158 219h3.4v3.3h-3.4z"/>
<path d="M158 215.6h3.4v3.4h-3.4zM158 212.3h3.4v3.3h-3.4zM158 208.9h3.4v3.4h-3.4zM158 205.5h3.4v3.4h-3.4zM158 202.2h3.4v3.3h-3.4zM161.4 219h3.4v3.3h-3.4zM161.4 215.6h3.4v3.4h-3.4zM161.4 212.3h3.4v3.3h-3.4zM161.4 208.9h3.4v3.4h-3.4zM161.4 205.5h3.4v3.4h-3.4zM161.4 202.2h3.4v3.3h-3.4zM164.8 219h3.3v3.3h-3.3z"/>
<path d="M164.8 215.6h3.3v3.4h-3.3zM164.8 212.3h3.3v3.3h-3.3zM164.8 208.9h3.3v3.4h-3.3zM164.8 205.5h3.3v3.4h-3.3zM164.8 202.2h3.3v3.3h-3.3zM168.1 219h3.4v3.3h-3.4zM168.1 215.6h3.4v3.4h-3.4zM168.1 212.3h3.4v3.3h-3.4zM168.1 208.9h3.4v3.4h-3.4zM168.1 205.5h3.4v3.4h-3.4zM168.1 202.2h3.4v3.3h-3.4zM171.5 219h3.3v3.3h-3.3z"/>
<path d="M171.5 215.6h3.3v3.4h-3.3zM171.5 212.3h3.3v3.3h-3.3zM171.5 208.9h3.3v3.4h-3.3zM171.5 205.5h3.3v3.4h-3.3zM171.5 202.2h3.3v3.3h-3.3zM174.8 219h3.4v3.3h-3.4zM174.8 215.6h3.4v3.4h-3.4zM174.8 212.3h3.4v3.3h-3.4zM174.8 208.9h3.4v3.4h-3.4zM174.8 205.5h3.4v3.4h-3.4zM174.8 202.2h3.4v3.3h-3.4zM178.2 219h3.4v3.3h-3.4z"/>
<path d="M178.2 215.6h3.4v3.4h-3.4zM178.2 212.3h3.4v3.3h-3.4zM178.2 208.9h3.4v3.4h-3.4zM178.2 205.5h3.4v3.4h-3.4zM178.2 202.2h3.4v3.3h-3.4zM181.6 219h3.3v3.3h-3.3zM181.6 215.6h3.3v3.4h-3.3zM181.6 212.3h3.3v3.3h-3.3zM181.6 208.9h3.3v3.4h-3.3zM181.6 205.5h3.3v3.4h-3.3zM181.6 202.2h3.3v3.3h-3.3zM184.9 219h3.4v3.3h-3.4z"/>
<path d="M184.9 215.6h3.4v3.4h-3.4zM184.9 212.3h3.4v3.3h-3.4zM184.9 208.9h3.4v3.4h-3.4zM184.9 205.5h3.4v3.4h-3.4zM184.9 202.2h3.4v3.3h-3.4zM188.3 219h3.3v3.3h-3.3zM188.3 215.6h3.3v3.4h-3.3zM188.3 212.3h3.3v3.3h-3.3zM188.3 208.9h3.3v3.4h-3.3zM188.3 205.5h3.3v3.4h-3.3zM188.3 202.2h3.3v3.3h-3.3zM191.6 219h3.4v3.3h-3.4z"/>
<path d="M191.6 215.6h3.4v3.4h-3.4zM191.6 212.3h3.4v3.3h-3.4zM191.6 208.9h3.4v3.4h-3.4zM191.6 205.5h3.4v3.4h-3.4zM191.6 202.2h3.4v3.3h-3.4zM195 219h3.4v3.3h-3.4zM195 215.6h3.4v3.4h-3.4zM195 212.3h3.4v3.3h-3.4zM195 208.9h3.4v3.4h-3.4zM195 205.5h3.4v3.4h-3.4zM195 202.2h3.4v3.3h-3.4zM114.4 225.7h3.3v3.4h-3.3z"/>
<path d="M114.4 222.3h3.3v3.4h-3.3zM117.7 225.7h3.4v3.4h-3.4zM117.7 222.3h3.4v3.4h-3.4zM121.1 225.7h3.3v3.4h-3.3zM121.1 222.3h3.3v3.4h-3.3zM124.4 225.7h3.4v3.4h-3.4zM124.4 222.3h3.4v3.4h-3.4zM127.8 225.7h3.4v3.4h-3.4zM127.8 222.3h3.4v3.4h-3.4zM131.2 225.7h3.3v3.4h-3.3zM131.2 222.3h3.3v3.4h-3.3zM134.5 225.7h3.4v3.4h-3.4z"/>
<path d="M134.5 222.3h3.4v3.4h-3.4zM137.9 225.7h3.3v3.4h-3.3zM137.9 222.3h3.3v3.4h-3.3zM141.2 225.7h3.4v3.4h-3.4zM141.2 222.3h3.4v3.4h-3.4zM144.6 225.7h3.4v3.4h-3.4zM144.6 222.3h3.4v3.4h-3.4zM148 225.7h3.3v3.4h-3.3zM148 222.3h3.3v3.4h-3.3zM151.3 225.7h3.4v3.4h-3.4zM151.3 222.3h3.4v3.4h-3.4zM154.7 225.7h3.3v3.4h-3.3z"/>
<path d="M154.7 222.3h3.3v3.4h-3.3zM158 225.7h3.4v3.4h-3.4zM158 222.3h3.4v3.4h-3.4zM161.4 225.7h3.4v3.4h-3.4zM161.4 222.3h3.4v3.4h-3.4zM164.8 225.7h3.3v3.4h-3.3zM164.8 222.3h3.3v3.4h-3.3zM168.1 225.7h3.4v3.4h-3.4zM168.1 222.3h3.4v3.4h-3.4zM171.5 225.7h3.3v3.4h-3.3zM171.5 222.3h3.3v3.4h-3.3zM174.8 225.7h3.4v3.4h-3.4z"/>
<path d="M174.8 222.3h3.4v3.4h-3.4zM178.2 225.7h3.4v3.4h-3.4zM178.2 222.3h3.4v3.4h-3.4zM181.6 225.7h3.3v3.4h-3.3zM181.6 222.3h3.3v3.4h-3.3zM184.9 225.7h3.4v3.4h-3.4zM184.9 222.3h3.4v3.4h-3.4zM188.3 225.7h3.3v3.4h-3.3zM188.3 222.3h3.3v3.4h-3.3zM191.6 225.7h3.4v3.4h-3.4zM191.6 222.3h3.4v3.4h-3.4zM195 225.7h3.4v3.4h-3.4z"/>
<path d="M195 222.3h3.4v3.4h-3.4z"/>
</g>
<g fill="#1f1a17">
<path d="M64.9 248.5a1.61 1.61 0 0 1 2.1 .1l-.2 .2a1.17 1.17 0 0 0-1.4-.1 1.17 1.17 0 0 0-.6 1.2 1.42 1.42 0 0 0 1.2 1.9l.7-.2v-1.2h-.8l-.1-.4h1.3v1.9a1.82 1.82 0 0 1-2.2-.1 1.82 1.82 0 0 1-.6-2.1l.2-.7z" fill-rule="evenodd"/>
<path d="M68.2 249.5a1.77 1.77 0 0 0 .4 2.6 1.39 1.39 0 0 0 1.4-.5 1.39 1.39 0 0 0 .2-1.5 1.19 1.19 0 0 0-2-.6zM68.5 249.7a.83 .83 0 0 1 1 .1 .83 .83 0 0 1 .2 1 .75 .75 0 0 1-.6 1 .75 .75 0 0 1-.8-.8v-.9z" fill-rule="evenodd"/>
<path d="M70.5 249.3l.4-.1 .8 2.4 .8-2.3h.5l-1.1 2.8h-.4z" fill-rule="evenodd"/>
<path d="M73.6 249.6a1.74 1.74 0 0 0 .5 2.5h.9l.5-.3-.2-.3a.89 .89 0 0 1-1.1 .2 .89 .89 0 0 1-.4-.9h1.7a1.15 1.15 0 0 0-.4-1.4 1.15 1.15 0 0 0-1.5 .2zM74 249.8a.67 .67 0 0 1 .8-.2 .67 .67 0 0 1 .3 .8h-1.3z" fill-rule="evenodd"/>
<path d="M76.2 249.3l.4-.1 .1 .4 .5-.3 .5-.1-.2 .5a.61 .61 0 0 0-.8 .6v1.8h-.4z" fill-rule="evenodd"/>
<path d="M78.1 249.3l.5-.1 .1 .4a.89 .89 0 0 1 .9-.4 .89 .89 0 0 1 .7 .8v2.1h-.4v-2.1l-.1-.3-.3-.1-.8 .4v2.1h-.4z" fill-rule="evenodd"/>
<path d="M81.1 249.3l.4-.1 .1 .4a.83 .83 0 0 1 .8-.4 .83 .83 0 0 1 .7 .5 .86 .86 0 0 1 .9-.5 .86 .86 0 0 1 .7 .8v2.1h-.4l-.1-2.3a.5 .5 0 0 0-.8 0l-.2 .2v2.1h-.5v-2.2l-.4-.3-.7 .4v2.1h-.4z" fill-rule="evenodd"/>
<path d="M85.7 249.6a1.74 1.74 0 0 0 .5 2.5h.9l.5-.3-.2-.3a.89 .89 0 0 1-1.1 .2 .89 .89 0 0 1-.4-.9h1.7a1.15 1.15 0 0 0-.5-1.4 1.15 1.15 0 0 0-1.4 .2zM86 249.8a.67 .67 0 0 1 .9-.2 .67 .67 0 0 1 .3 .8h-1.3z" fill-rule="evenodd"/>
<path d="M88.3 249.3l.4-.1 .1 .4a.89 .89 0 0 1 .9-.4 .89 .89 0 0 1 .7 .8v2.1h-.4v-2.1l-.1-.3-.3-.1-.8 .4v2.1h-.4z" fill-rule="evenodd"/>
<path d="M91.5 248.6l.4-.2v.9h.7l-.2 .3h-.5v2.1l.1 .1h.5l.1 .3a.71 .71 0 0 1-1.2-.5v-2h-.3v-.3h.3z" fill-rule="evenodd"/>
<path d="M37 249.2l.8-.2v2a.46 .46 0 0 0 .2 .7 .46 .46 0 0 0 .6-.3v-2.2l.8-.1v2.3l.2 .5-.6 .4-.2-.3a1.03 1.03 0 0 1-1.2 .2 1.03 1.03 0 0 1-.6-1z" fill-rule="evenodd"/>
<path d="M40.4 249.5a1.64 1.64 0 0 0 0 2.3 1.64 1.64 0 0 0 2.3 .1l-.4-.5a.78 .78 0 0 1-.9 .3 .78 .78 0 0 1-.5-.8h1.8a1.37 1.37 0 0 0-.6-1.6 1.37 1.37 0 0 0-1.7 .2zM41 249.8a.48 .48 0 0 1 .7-.1 .48 .48 0 0 1 .2 .6h-1z" fill-rule="evenodd"/>
<path d="M43.5 249.5a1.65 1.65 0 0 0-.2 2 1.65 1.65 0 0 0 1.9 .7l.5-.3-.3-.5a.78 .78 0 0 1-.9 .3 .78 .78 0 0 1-.5-.8h1.8a1.37 1.37 0 0 0-.6-1.6 1.37 1.37 0 0 0-1.7 .2zM44.1 249.8a.48 .48 0 0 1 .6-.1 .48 .48 0 0 1 .2 .6h-.9z" fill-rule="evenodd"/>
<path d="M46.3 249.3l.7-.3 .1 .4a.95 .95 0 0 1 1-.3 .95 .95 0 0 1 .7 .9v2.2h-.8v-2.3l-.3-.2-.5 .3v2.2h-.8z" fill-rule="evenodd"/>
<path d="M49.7 249.4a1.73 1.73 0 0 1 2-.1l-.2 .6-.6-.2a.42 .42 0 0 0-.6 .3l.2 .2a1.23 1.23 0 0 1 1.4 1 1.47 1.47 0 0 1-2.3 .9l-.3-.2 .3-.5 .7 .3a.47 .47 0 0 0 .7-.3 .87 .87 0 0 0-1-.6l-.4-.2-.1-.4z" fill-rule="evenodd"/>
<path d="M54.1 249.5l.3 .6 .3-.2a.62 .62 0 0 1 .9 0v.4a1.21 1.21 0 0 0-1.3 .3 1.21 1.21 0 0 0-.2 1.4 1.19 1.19 0 0 0 1.7 0l.5 .3 .4-.4-.3-.4v-1.3a.96 .96 0 0 0-1.3-1.1zM55 251l.6-.1v.6a.43 .43 0 0 1-.6 .1 .43 .43 0 0 1 0-.6z" fill-rule="evenodd"/>
<path d="M57.2 249.3l.7-.3 .1 .4a.95 .95 0 0 1 1-.3 .95 .95 0 0 1 .7 .9v2.2h-.8v-2.3l-.3-.2-.5 .3v2.2h-.8z" fill-rule="evenodd"/>
<path d="M62.2 247.7v1.6a1.29 1.29 0 0 0-1.4 .1 1.29 1.29 0 0 0-.5 1.3 1.24 1.24 0 0 0 .5 1.4 1.24 1.24 0 0 0 1.5-.1l.1 .2h.7l-.1-4.3zM61.5 249.8h.4l.3 .1v1.5l-.3 .2a.48 .48 0 0 1-.6-.5 1.52 1.52 0 0 1 .2-1.3z" fill-rule="evenodd"/>
<path d="M52.4 247.9l.8-.2 .2 4.5h-.8l-.1-.2z" fill-rule="evenodd"/>
</g>
<path d="M22.4 243.8a9 9 0 0 0-7.4 10.8 6.2 6.2 0 0 0 7.5 3.8M32.7 254.3h59.4" fill="none" stroke="#1f1a17" stroke-width=".21"/>
<path d="M19.1 245.6a5.7 5.7 0 0 1 6.5-1.4 5.7 5.7 0 0 1 3.4 5.7 8.6 8.6 0 0 1-6.2 8.4 5.7 5.7 0 0 1-6.5-7.1 9.9 9.9 0 0 1 2.8-5.6z" fill-rule="evenodd" fill="#1f1a17"/>
<path d="M24.4 247.5a3.1 3.1 0 0 1 2.4 2.1l.7 .8a3.2 3.2 0 0 1 2 2.3l.4 .7 1.2 1-.6 .9-.2-.3a3.5 3.5 0 0 1-1.9-2 3.8 3.8 0 0 0-2.1-2.2 3.5 3.5 0 0 1-1-2.3zM20.4 244.9a3.4 3.4 0 0 1 1.9 2.4l.7 .9a3.3 3.3 0 0 1 1.7 2.5 4.4 4.4 0 0 0 1.7 2l.3 .3a6.1 6.1 0 0 0 2.5 3.7l.2 .5-.9 .9a6.1 6.1 0 0 0-1.9-2.2l-.4-.7a3.6 3.6 0 0 0-1.9-2.9l-.6-1a3.6 3.6 0 0 0-1.9-2.8 3.7 3.7 0 0 1-.8-2.4zM21 249.1a3.4 3.4 0 0 1 1.5 2.7l.6 .9a3.8 3.8 0 0 1 1.4 3.1l.3 .8 1.2 1.5-1 .6-.5-.8a3.2 3.2 0 0 1-1.3-2.8 4.3 4.3 0 0 0-1.4-2.2 4.7 4.7 0 0 1-.5-2.9zM19.2 249a5.1 5.1 0 0 1 1.2 3.7l.3 .7a3.1 3.1 0 0 1 .7 3l.1 .8-1.1 .2-.1-.8a3.5 3.5 0 0 0-.9-3.2 3.6 3.6 0 0 1 .1-2.6z" fill-rule="evenodd" fill="#fff" stroke="#1f1a17" stroke-width=".21"/>
<g fill="#1f1a17">
<path d="M33.4 248.4a2.51 2.51 0 0 0 .4 3.7l.8 .2a2.78 2.78 0 0 0 2 .6l.2-.5h-.6l-.7-.4a2.56 2.56 0 0 0 0-3.8 1.83 1.83 0 0 0-2.1 .2zM34 248.8a.87 .87 0 0 1 1 0 .87 .87 0 0 1 .4 .9v.4a1.17 1.17 0 0 1-.9 1.5h-.3a2.38 2.38 0 0 1-.2-2.8z" fill-rule="evenodd"/>
<path d="M33.1 255.8v2.6a1.12 1.12 0 0 0 1.2-.3 1.12 1.12 0 0 0 .2-1.1l-.1-.6-.3-.4zM32.7 255.5h1.1a1.67 1.67 0 0 1 1.2 1.7 1.67 1.67 0 0 1-1.3 1.5h-1zM36.1 256.8l-.2 .6h1.1a.55 .55 0 0 0-.3-.7 .55 .55 0 0 0-.6 .1zM35.8 256.7a.95 .95 0 0 1 1.2-.2 .95 .95 0 0 1 .4 1.1h-1.5a.72 .72 0 0 0 .4 .8 .72 .72 0 0 0 .9-.1l.1 .2a1.15 1.15 0 0 1-1.5 0 1.15 1.15 0 0 1-.2-1.5zM38.4 257v1.2a.7 .7 0 0 0 .9 .1 .7 .7 0 0 0 .2-.9 .61 .61 0 0 0-.4-.7 .61 .61 0 0 0-.7 .3zM38 256.4l.3-.1 .1 .4a.95 .95 0 0 1 1.2-.2 .95 .95 0 0 1 .3 1.2 .92 .92 0 0 1-.5 1 .92 .92 0 0 1-1-.2v1.1l-.4 .1zM40.9 257.8a.5 .5 0 0 0 .2 .7 .5 .5 0 0 0 .7-.3v-.7zM40.5 256.7a1 1 0 0 1 1.7 .2v1.4l.2 .3-.2 .2-.3-.3a.78 .78 0 0 1-1.4-.1 .78 .78 0 0 1 .8-1.1h.5a.58 .58 0 0 0-.3-.7 .58 .58 0 0 0-.7 .3zM43 256.4l.3-.1 .1 .4 .3-.3h.5l-.2 .3a.52 .52 0 0 0-.6 .6v1.4h-.4zM44.6 255.8l.4-.1-.1 .7h.6l-.1 .3h-.5v1.5a.35 .35 0 0 0 .6 .3v.2a.57 .57 0 0 1-.6 .1 .57 .57 0 0 1-.3-.5v-1.6h-.3v-.3h.3zM45.9 256.4l.4-.1 .1 .4 .2-.2a.64 .64 0 0 1 1 .2 .7 .7 0 0 1 .8-.4 .7 .7 0 0 1 .5 .7v1.7h-.4v-1.7l-.2-.3-.7 .3v1.7h-.3v-1.6a.38 .38 0 0 0-.3-.5 .38 .38 0 0 0-.5 .3l-.1 .1v1.7h-.4zM50.2 256.8l-.2 .6h1.1a.55 .55 0 0 0-.2-.7 .55 .55 0 0 0-.7 .1zM49.9 256.7a.95 .95 0 0 1 1.2-.2 .95 .95 0 0 1 .4 1.1h-1.5a.72 .72 0 0 0 .4 .8 .72 .72 0 0 0 .9-.1l.1 .2a1.15 1.15 0 0 1-1.5 0 1.15 1.15 0 0 1-.2-1.5zM52.1 256.4l.3-.1 .1 .4a.72 .72 0 0 1 .8-.4 .72 .72 0 0 1 .6 .7v1.7h-.4v-1.5a.45 .45 0 0 0-.3-.6 .45 .45 0 0 0-.5 .3l-.2 .1v1.7h-.3zM54.7 255.8l.4-.1v.7h.6l-.1 .3h-.5v1.5a.35 .35 0 0 0 .5 .3v.2a.57 .57 0 0 1-.6 .1 .57 .57 0 0 1-.3-.5v-1.6h-.3v-.3h.3zM57.6 256.8l-.2 .7a.65 .65 0 0 0 .3 .9 .65 .65 0 0 0 .8-.3l.1-.1a.93 .93 0 0 0-.7-1.4zM57.3 256.7a1.12 1.12 0 0 1 1.4 0 1.12 1.12 0 0 1 .2 1.4 1.01 1.01 0 0 1-1.2 .7 1.01 1.01 0 0 1-.7-1.2zM59.9 255.5l.5-.2 .5 .2-.2 .2-.3-.1-.3 .2v.6h.6l-.1 .3h-.5v2h-.4v-2h-.2v-.3h.2zM62.2 255.5l-.3 3.2h.7l.1-2.2 .6 2.2h.5l.7-2.2 .1 2.2h.7l-.3-3.2h-.9l-.5 2.1-.5-2.1zM65.7 256.6l.3 .5a.51 .51 0 0 1 .5-.3 .51 .51 0 0 1 .4 .4v.1a.88 .88 0 0 0-1.1 .3 .88 .88 0 0 0 .2 1.1 .9 .9 0 0 0 1.1-.1l.3 .3 .4-.4-.3-.3v-1.1a.87 .87 0 0 0-.4-.8 .87 .87 0 0 0-1 .1zM66.4 257.8l.5-.1v.5l-.1 .1h-.3l-.2-.1zM68.2 256.4v2.3h.6v-2.4zM68.1 255.7a.4 .4 0 0 0 .8 0 .4 .4 0 0 0-.8 0zM69.4 256.4l.1 2.3h.6v-1.7a.33 .33 0 0 1 .4-.2 .33 .33 0 0 1 .2 .4v1.5h.7v-1.7a.75 .75 0 0 0-.6-.7 .75 .75 0 0 0-.8 .3v-.3zM73.1 255.5v3.2h.6v-1.3l.3 .2 .7 1.1h.7l-.9-1.4a.94 .94 0 0 0 .7-1 .94 .94 0 0 0-.9-.8zM73.7 256a.51 .51 0 0 1 .7 .1 .51 .51 0 0 1-.1 .8h-.6zM75.9 256.6a1.19 1.19 0 0 0-.1 1.8 1.19 1.19 0 0 0 1.7-.1 1.19 1.19 0 0 0 0-1.6 1.19 1.19 0 0 0-1.6-.1zM76.5 256.8h.2a.99 .99 0 0 1 0 1.5 1.06 1.06 0 0 1-.2-1.5zM78.1 256.6l.3 .5a.51 .51 0 0 1 .5-.3 .51 .51 0 0 1 .4 .4v.1a.88 .88 0 0 0-1.1 .3 .88 .88 0 0 0 .2 1.1 .9 .9 0 0 0 1.1-.1l.3 .3 .4-.4-.2-.3v-1.1a.87 .87 0 0 0-.5-.8 .87 .87 0 0 0-1 .1zM78.9 257.8l.4-.1v.5l-.1 .1h-.3l-.2-.1zM81.9 255.3v1.1a1.2 1.2 0 0 0-1.4 .6 1.2 1.2 0 0 0 .2 1.5l.5 .3 .8-.2v.1h.6l-.1-3.3zM81.4 256.9l.5 .1-.1 1.2a.46 .46 0 0 1-.5 0 .46 .46 0 0 1-.2-.6zM83.3 256.5a.79 .79 0 0 0-.2 1 .79 .79 0 0 0 1 .3 .33 .33 0 0 1 0 .5 .33 .33 0 0 1-.5 0l-.5-.2-.2 .4a1.15 1.15 0 0 0 1.2 .3 1.15 1.15 0 0 0 .8-1 1.49 1.49 0 0 0-1.2-.7 .4 .4 0 0 1 .3-.4 .4 .4 0 0 1 .4 .1l.2 .1 .2-.4a1.47 1.47 0 0 0-1.5 0z" fill-rule="evenodd"/>
</g>
<text font-size="7.1" fill="#1f1a17" x="175.4" y="274">TC1010</text>
<text font-size="6.7" fill="#1f1a17" x="130" y="246.9">GUIDE SIGN</text>
<text font-size="5.6" fill="#1f1a17" x="119.6" y="256.5">“LOCAL TRAFFIC AREA”</text>
<g font-size="5" fill="#1f1a17">
<text x="110.2" y="62.7">LOCAL</text>
<text x="107.3" y="70.2">TRAFFIC</text>
<text x="111.5" y="77.7">AREA</text>
</g>
<g font-size="4.2" fill="#1f1a17">
<text x="20.8" y="188.2">Note:</text>
<text x="20.8" y="211.1">Colour Legend</text>
<text x="15.9" y="267">Traffic &amp; Road Use Management Division</text>
<text x="29.4" y="272.6">Traffic Engineering Section</text>
<text x="174.3" y="285.4">A</text>
</g>
<g font-size="3.8" fill="#1f1a17">
<text x="104.7" y="19.9">600</text>
<text x="78.3" y="26.9">50</text>
<text x="133.3" y="26.9">50</text>
<text x="151.1" y="27.1">R75</text>
<text x="71.7" y="45.5">24</text>
<text x="150.4" y="48">220</text>
<text x="150.4" y="61.5">50DN</text>
<text x="150.4" y="65.2">25</text>
<text x="150.4" y="69">50DN</text>
<text x="150.4" y="76.5">50DN</text>
<text x="150.4" y="72.7">25</text>
<text x="55.1" y="82">900</text>
<text x="66.1" y="88.1">380</text>
<text x="150.4" y="103">480</text>
<text x="72.8" y="120.3">8</text>
<text x="36" y="188.2">Symbol as per R4-6.</text>
<text x="28.9" y="218.6">Retroreflective white (background)</text>
<text x="28.9" y="227.6">Black (legend, symbol and border)</text>
<text x="108.5" y="228.2">x</text>
<text x="115.2" y="232">x</text>
</g>
<g font-size="3.5" fill="#1f1a17">
<text x="156.7" y="275.9">06/04/98</text>
<text x="16.7" y="280.5">Designed</text>
<text x="42.7" y="280.5">Checked</text>
<text x="69.7" y="280.5">Scale</text>
<text x="98.5" y="281.4">PRINCIPAL ENGINEER</text>
<text x="156.7" y="281">Date</text>
<text x="17" y="284.9">RH 4/98</text>
<text x="42.7" y="284.9">LD 4/98</text>
<text x="69.7" y="285">Not to scale</text>
<text x="98.5" y="285.1">(Traffic Engineering)</text>
</g>
<text font-size="3.4" fill="#1f1a17" x="96.3" y="266.3">ORIGINAL APPROVED AS OFFICIAL TRAFFIC SIGN</text>
</svg>
